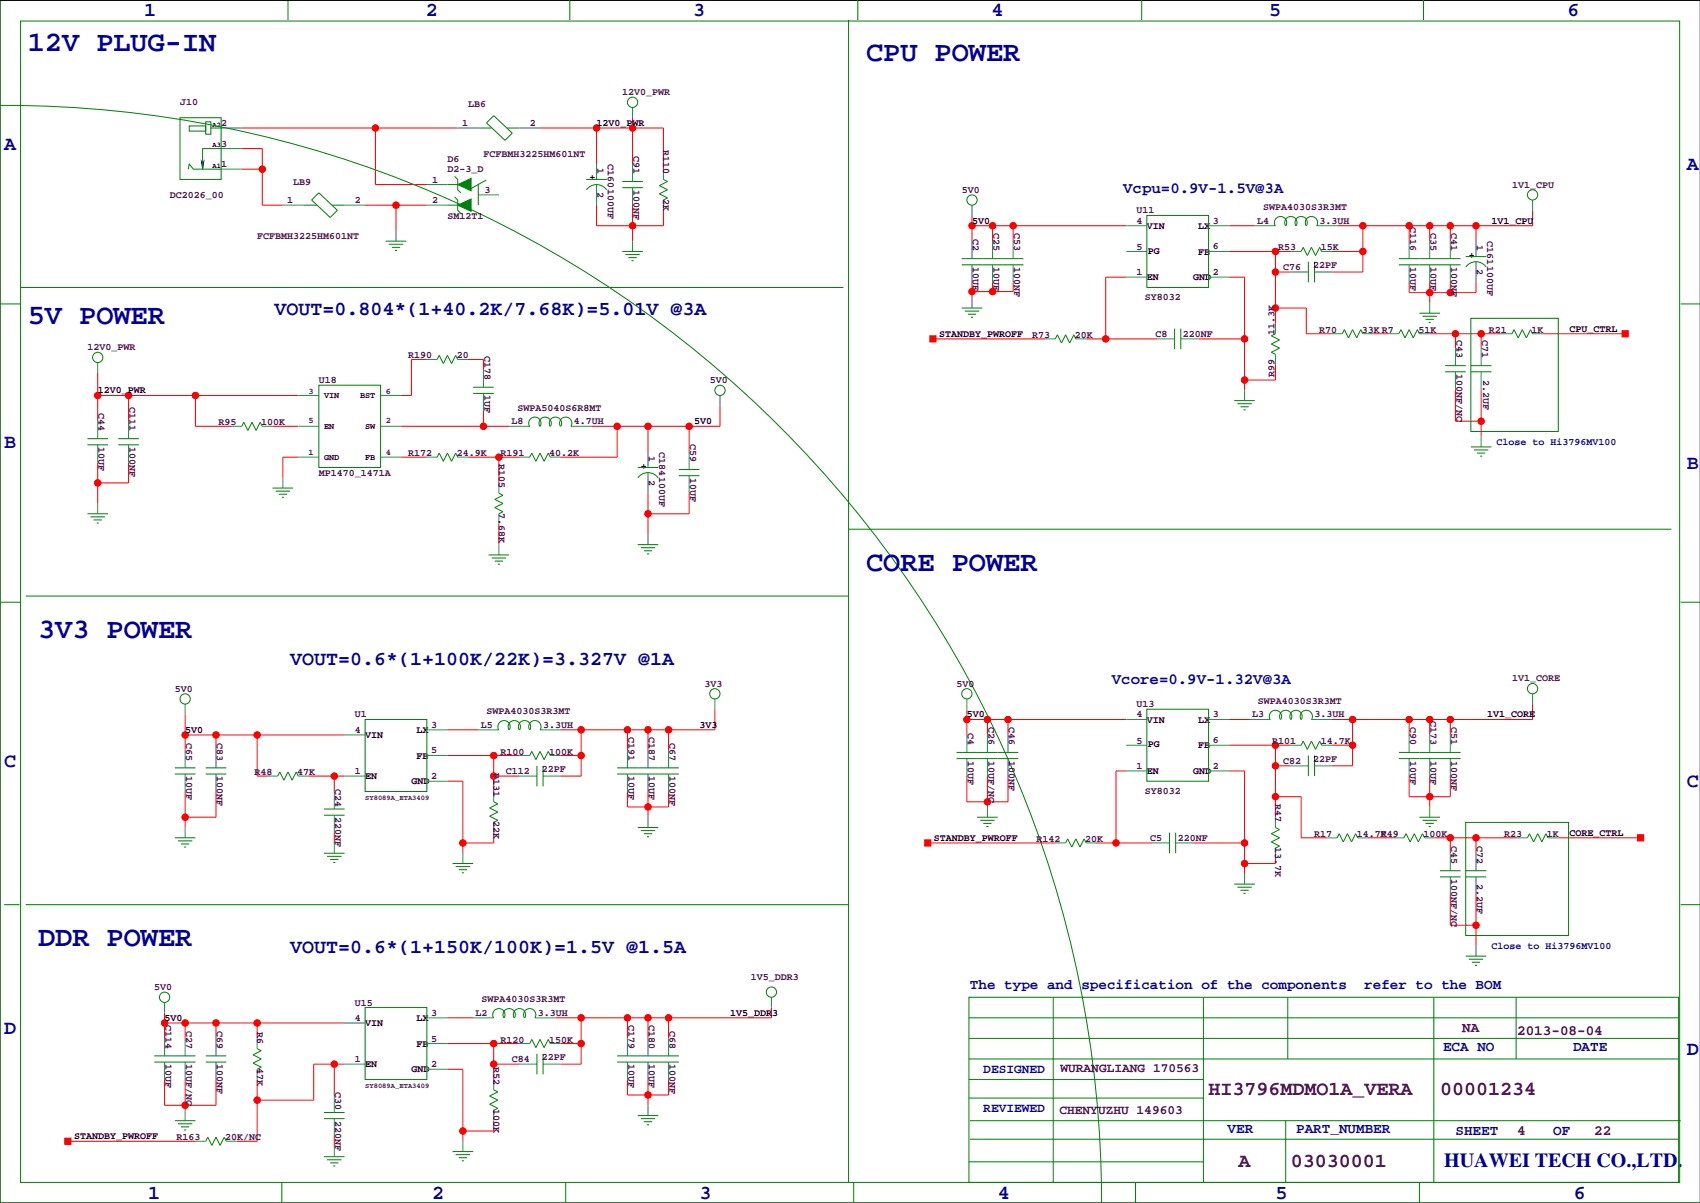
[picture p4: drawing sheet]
<svg xmlns="http://www.w3.org/2000/svg" width="420mm" height="297mm" viewBox="0 0 420 297" stroke-linecap="round" stroke-linejoin="round" font-family="sans-serif">
<path d="M419.9 .1h-419.9v296.9h419.9" fill="none" stroke="#000" stroke-width=".25"/>
<g fill="none" stroke="#f00" stroke-width=".25">
<path d="M59.7 36.7h5.1v14h5M59.7 31.6h53.3M92.7 31.6v14h12.7M133.3 31.6h30.5v10.2M147.3 31.6v8.9M156.2 29.1v11.4M59.7 41.8h5.1M90.2 50.7h15.2M97.8 50.7v6.3M147.3 50.7v5h16.5v-3.8M156.2 50.7v8.8M240 55.7h38.1"/>
<path d="M240 53.2v6.3M245.1 55.7v3.8M250.2 55.7v3.8M303.5 55.7h6.4M336.5 55.7v11.5h-7.6M348 55.7v3.8M353.1 55.7v3.8M358.1 55.7v3.8M364.5 55.7v3.8M378.5 51.9v3.8h-48.3M240 69.7v3.8M245.1 69.7v2.3"/>
<path d="M250.2 69.7v2.3h-10.2M278.1 68.4h-5.1v15.3M303.5 62.1h15.3M303.5 68.4h3.8v28M315 62.1v17.8M315 67.2h3.8M315 76.1h7.6v6.3h6.3M328.9 62.1h7.6M348 69.7v2.5h16.5v-2.5M353.1 69.7v5.1M358.1 69.7v2.5M24.1 92.1v11.9"/>
<path d="M24.1 97.6h49.6M31.7 97.6v6.4M48.3 97.6v7.7h8.8M105.4 88.8h-3.8v8.8h-2.5M115.6 88.8h3.8v2.5M230.4 83.7h27.7M268.2 83.7h17.6M295.9 83.7h11.4M315 90v3.8h-7.7M339.1 82.4h3.8M353.1 82.4h17.7M359.4 82.4v3.6"/>
<path d="M359.4 96.1v7.9h6.4M365.8 82.4v3.6M365.8 96.1v11.7M381 82.4h20.3M24.1 114.2v10.1M31.7 114.2v5h-7.6M67.3 105.3h6.4M73.7 112.9h-3.9v5.1M99.1 112.9h6.3M99.1 105.3h26.6M115.6 112.9h12.7M119.4 101.5v3.8"/>
<path d="M123.2 112.9v6.3M152.4 105.3v7.6h-14M160 105.3v6.3M170.2 105.3v6.3M177.8 100.2v5.1h-31.8M123.2 129.4v5.1M160 121.8v10.1M170.2 121.8v5.1h-10.2M45.7 176.4v8.9M176.5 175.1v5.1h-38.1M238.8 175.1v6.4M238.8 177.7h39.3"/>
<path d="M243.8 177.7v3.8M248.9 177.7v3.8M303.5 177.7h5.1M334 177.7v11.4h-5.1M348 177.7v3.8M353.1 177.7v3.8M358.1 177.7v3.8M378.5 173.8v3.9h-49.6M45.7 195.4v8.9M45.7 181.5h39.4M53.3 181.5v3.8M53.3 195.4v6.4h-7.6"/>
<path d="M63.5 181.5v10.1h2.5M76.2 191.6h8.9M82.5 191.6v3.8M110.5 180.2h7.6M110.5 186.5h17.8M110.5 192.9h3.8v17.8M121.9 191.6h6.4M121.9 186.5v8.9M138.4 186.5h5.1M143.5 180.2v11.4h-5.1M154.9 195.4v3.8h10.2v-3.8M154.9 180.2v5.1"/>
<path d="M160 180.2v5.1M160 195.4v6.4M165.1 180.2v5.1M238.8 191.6v6.4h10.1v-6.4M243.8 191.6v7.6M278.1 190.4h-2.5v17.7M303.5 184h15.3M303.5 190.4h3.8v25.4M315 196.7h6.3v10.2h6.4M315 184v17.8M315 189.1h3.8M328.9 184h5.1"/>
<path d="M348 191.6v5.1h10.1v-5.1M353.1 191.6v7.6M82.5 205.6v2.5M121.9 205.6v2.5h-7.6M229.1 208.1h31.5M270.8 208.1h13.7M294.6 208.1h12.7M315 211.9v1.3h-7.7M337.8 206.9h6.4M354.3 206.9h20.3M358.1 206.9v3.8M364.5 206.9v3.8"/>
<path d="M384.8 206.9h20.3M358.1 220.8v7.7h6.4M364.5 220.8v12.7M40.6 250v6.4M40.6 252.6h44.5M45.7 252.6v3.8M53.3 252.6v3.8M63.5 252.6v3.8M110.5 257.7h17.8M110.5 251.3h6.3M121.9 257.7v8.9M138.4 257.7h5.1"/>
<path d="M143.5 251.3v11.4h-5.1M154.9 251.3v5.1M160 251.3v5.1M165.1 251.3v5.1M190.5 248.8v2.5h-53.3M40.6 266.6v6.3h12.7v-6.3M45.7 266.6v7.6M63.5 266.6v15.2h-5.1M82.5 262.7v7.7M85.1 262.7h-7.6v8.9h-14M110.5 264h3.8v17.8M121.9 262.7h6.4"/>
<path d="M121.9 276.7v2.6h-7.6M154.9 266.6v3.8h10.2v-3.8M160 266.6v6.3M16.8 281.8h31.5M82.5 280.5v2.6"/>
<circle cx="92.7" cy="31.6" r=".76"/>
<circle cx="147.3" cy="31.6" r=".76"/>
<circle cx="156.2" cy="31.6" r=".76"/>
<circle cx="64.8" cy="41.8" r=".76"/>
<circle cx="97.8" cy="50.7" r=".76"/>
<circle cx="156.2" cy="55.7" r=".76"/>
<circle cx="240" cy="55.7" r=".76"/>
<circle cx="245.1" cy="55.7" r=".76"/>
<circle cx="250.2" cy="55.7" r=".76"/>
<circle cx="336.6" cy="55.7" r=".76"/>
<circle cx="348" cy="55.7" r=".76"/>
<circle cx="353.1" cy="55.7" r=".76"/>
<circle cx="358.1" cy="55.7" r=".76"/>
<circle cx="364.5" cy="55.7" r=".76"/>
<circle cx="240" cy="72" r=".76"/>
<circle cx="245.1" cy="72" r=".76"/>
<circle cx="315" cy="67.2" r=".76"/>
<circle cx="315" cy="76.1" r=".76"/>
<circle cx="315" cy="62.1" r=".76"/>
<circle cx="336.6" cy="62.1" r=".76"/>
<circle cx="353.1" cy="72.2" r=".76"/>
<circle cx="358.1" cy="72.2" r=".76"/>
<circle cx="24.1" cy="97.6" r=".76"/>
<circle cx="31.8" cy="97.6" r=".76"/>
<circle cx="48.3" cy="97.6" r=".76"/>
<circle cx="273.1" cy="83.7" r=".76"/>
<circle cx="307.3" cy="83.7" r=".76"/>
<circle cx="307.3" cy="93.8" r=".76"/>
<circle cx="359.4" cy="82.4" r=".76"/>
<circle cx="365.8" cy="82.4" r=".76"/>
<circle cx="24.1" cy="119.2" r=".76"/>
<circle cx="119.4" cy="105.3" r=".76"/>
<circle cx="123.2" cy="112.9" r=".76"/>
<circle cx="152.4" cy="105.3" r=".76"/>
<circle cx="160" cy="105.3" r=".76"/>
<circle cx="170.2" cy="105.3" r=".76"/>
<circle cx="365.8" cy="104" r=".76"/>
<circle cx="160" cy="126.9" r=".76"/>
<circle cx="238.8" cy="177.7" r=".76"/>
<circle cx="243.8" cy="177.7" r=".76"/>
<circle cx="248.9" cy="177.7" r=".76"/>
<circle cx="334" cy="177.7" r=".76"/>
<circle cx="348" cy="177.7" r=".76"/>
<circle cx="353.1" cy="177.7" r=".76"/>
<circle cx="358.1" cy="177.7" r=".76"/>
<circle cx="45.7" cy="181.5" r=".76"/>
<circle cx="53.3" cy="181.5" r=".76"/>
<circle cx="63.5" cy="181.5" r=".76"/>
<circle cx="82.6" cy="191.6" r=".76"/>
<circle cx="121.9" cy="191.6" r=".76"/>
<circle cx="121.9" cy="186.5" r=".76"/>
<circle cx="143.5" cy="180.2" r=".76"/>
<circle cx="143.5" cy="186.5" r=".76"/>
<circle cx="154.9" cy="180.2" r=".76"/>
<circle cx="160" cy="199.2" r=".76"/>
<circle cx="160" cy="180.2" r=".76"/>
<circle cx="165.1" cy="180.2" r=".76"/>
<circle cx="243.8" cy="198" r=".76"/>
<circle cx="315" cy="196.7" r=".76"/>
<circle cx="315" cy="184" r=".76"/>
<circle cx="315" cy="189.1" r=".76"/>
<circle cx="334" cy="184" r=".76"/>
<circle cx="353.1" cy="196.7" r=".76"/>
<circle cx="45.7" cy="201.8" r=".76"/>
<circle cx="114.3" cy="208.1" r=".76"/>
<circle cx="275.6" cy="208.1" r=".76"/>
<circle cx="307.3" cy="208.1" r=".76"/>
<circle cx="307.3" cy="213.2" r=".76"/>
<circle cx="358.1" cy="206.9" r=".76"/>
<circle cx="364.5" cy="206.9" r=".76"/>
<circle cx="364.5" cy="228.5" r=".76"/>
<circle cx="40.6" cy="252.6" r=".76"/>
<circle cx="45.7" cy="252.6" r=".76"/>
<circle cx="53.3" cy="252.6" r=".76"/>
<circle cx="63.5" cy="252.6" r=".76"/>
<circle cx="121.9" cy="257.7" r=".76"/>
<circle cx="143.5" cy="257.7" r=".76"/>
<circle cx="143.5" cy="251.3" r=".76"/>
<circle cx="154.9" cy="251.3" r=".76"/>
<circle cx="160" cy="251.3" r=".76"/>
<circle cx="165.1" cy="251.3" r=".76"/>
<circle cx="45.7" cy="272.9" r=".76"/>
<circle cx="63.5" cy="271.6" r=".76"/>
<circle cx="82.6" cy="262.7" r=".76"/>
<circle cx="114.3" cy="279.3" r=".76"/>
<circle cx="121.9" cy="262.7" r=".76"/>
<circle cx="160" cy="270.4" r=".76"/>
</g>
<g fill="#f00" stroke="#f00" stroke-width=".25">
<path d="M16 281h1.5v1.6h-1.5z" fill-rule="evenodd"/>
<path d="M400.6 81.6h1.5v1.6h-1.5z" fill-rule="evenodd"/>
<path d="M404.4 206.1h1.5v1.5h-1.5z" fill-rule="evenodd"/>
<path d="M229.6 82.9h1.5v1.5h-1.5z" fill-rule="evenodd"/>
<path d="M228.3 207.4h1.6v1.5h-1.6z" fill-rule="evenodd"/>
<circle cx="156.2" cy="55.7" r=".76"/>
<circle cx="315" cy="196.7" r=".76"/>
<circle cx="315" cy="184" r=".76"/>
<circle cx="315" cy="189.1" r=".76"/>
<circle cx="63.5" cy="271.6" r=".76"/>
<circle cx="82.6" cy="262.7" r=".76"/>
<circle cx="82.6" cy="191.6" r=".76"/>
<circle cx="121.9" cy="186.5" r=".76"/>
<circle cx="121.9" cy="191.6" r=".76"/>
<circle cx="114.3" cy="208.1" r=".76"/>
<circle cx="160" cy="199.2" r=".76"/>
<circle cx="160" cy="126.9" r=".76"/>
<circle cx="123.2" cy="112.9" r=".76"/>
<circle cx="97.8" cy="50.7" r=".76"/>
<circle cx="92.7" cy="31.6" r=".76"/>
<circle cx="364.5" cy="55.7" r=".76"/>
<circle cx="358.1" cy="55.7" r=".76"/>
<circle cx="336.6" cy="62.1" r=".76"/>
<circle cx="336.6" cy="55.7" r=".76"/>
<circle cx="348" cy="55.7" r=".76"/>
<circle cx="353.1" cy="55.7" r=".76"/>
<circle cx="273.1" cy="83.7" r=".76"/>
<circle cx="64.8" cy="41.8" r=".76"/>
<circle cx="240" cy="72" r=".76"/>
<circle cx="245.1" cy="72" r=".76"/>
<circle cx="359.4" cy="82.4" r=".76"/>
<circle cx="365.8" cy="82.4" r=".76"/>
<circle cx="315" cy="62.1" r=".76"/>
<circle cx="315" cy="76.1" r=".76"/>
<circle cx="315" cy="67.2" r=".76"/>
<circle cx="365.8" cy="104" r=".76"/>
<circle cx="307.3" cy="93.8" r=".76"/>
<circle cx="307.3" cy="83.7" r=".76"/>
<circle cx="243.8" cy="198" r=".76"/>
<circle cx="364.5" cy="206.9" r=".76"/>
<circle cx="358.1" cy="206.9" r=".76"/>
<circle cx="364.5" cy="228.5" r=".76"/>
<circle cx="307.3" cy="213.2" r=".76"/>
<circle cx="307.3" cy="208.1" r=".76"/>
<circle cx="353.1" cy="196.7" r=".76"/>
<circle cx="160" cy="270.4" r=".76"/>
<circle cx="45.7" cy="272.9" r=".76"/>
<circle cx="114.3" cy="279.3" r=".76"/>
<circle cx="121.9" cy="257.7" r=".76"/>
<circle cx="121.9" cy="262.7" r=".76"/>
<circle cx="40.6" cy="252.6" r=".76"/>
<circle cx="45.7" cy="252.6" r=".76"/>
<circle cx="53.3" cy="252.6" r=".76"/>
<circle cx="63.5" cy="252.6" r=".76"/>
<circle cx="358.1" cy="72.2" r=".76"/>
<circle cx="353.1" cy="72.2" r=".76"/>
<circle cx="24.1" cy="119.2" r=".76"/>
<circle cx="119.4" cy="105.3" r=".76"/>
<circle cx="45.7" cy="201.8" r=".76"/>
<circle cx="63.5" cy="181.5" r=".76"/>
<circle cx="53.3" cy="181.5" r=".76"/>
<circle cx="45.7" cy="181.5" r=".76"/>
<circle cx="143.5" cy="186.5" r=".76"/>
<circle cx="143.5" cy="180.2" r=".76"/>
<circle cx="154.9" cy="180.2" r=".76"/>
<circle cx="160" cy="180.2" r=".76"/>
<circle cx="165.1" cy="180.2" r=".76"/>
<circle cx="240" cy="55.7" r=".76"/>
<circle cx="245.1" cy="55.7" r=".76"/>
<circle cx="250.2" cy="55.7" r=".76"/>
<circle cx="275.6" cy="208.1" r=".76"/>
<circle cx="358.1" cy="177.7" r=".76"/>
<circle cx="353.1" cy="177.7" r=".76"/>
<circle cx="348" cy="177.7" r=".76"/>
<circle cx="334" cy="177.7" r=".76"/>
<circle cx="334" cy="184" r=".76"/>
<circle cx="238.8" cy="177.7" r=".76"/>
<circle cx="248.9" cy="177.7" r=".76"/>
<circle cx="243.8" cy="177.7" r=".76"/>
<circle cx="170.2" cy="105.3" r=".76"/>
<circle cx="160" cy="105.3" r=".76"/>
<circle cx="152.4" cy="105.3" r=".76"/>
<circle cx="147.3" cy="31.6" r=".76"/>
<circle cx="156.2" cy="31.6" r=".76"/>
<circle cx="143.5" cy="257.7" r=".76"/>
<circle cx="143.5" cy="251.3" r=".76"/>
<circle cx="154.9" cy="251.3" r=".76"/>
<circle cx="160" cy="251.3" r=".76"/>
<circle cx="165.1" cy="251.3" r=".76"/>
<circle cx="24.1" cy="97.6" r=".76"/>
<circle cx="48.3" cy="97.6" r=".76"/>
<circle cx="31.8" cy="97.6" r=".76"/>
</g>
<g fill="none" stroke="#008080" stroke-width=".25">
<path d="M54.6 31.6h5.1M54.6 36.7h5.1M113 31.6h5.1M128.3 31.6h5M156.2 26.5v2.6M54.6 41.8h5.1M69.8 50.7h5.1M85.1 50.7h5.1M97.8 57v2.5M105.4 45.6h5.1M105.4 50.7h5.1M118.1 48.1h5.1"/>
<path d="M147.3 40.5v3.8M147.3 45.6v5.1M156.2 40.5v4.3M156.2 46.3v4.4M156.2 59.5v2.6M163.8 41.8v2.5M163.8 49.4v2.5M240 50.7v2.5M240 59.5v4.4M245.1 59.5v4.4M250.2 59.5v4.4M278.1 55.7h5.1"/>
<path d="M298.4 55.7h5.1M309.9 55.7h5.1M325.1 55.7h5.1M348 59.5v4.4M353.1 59.5v4.4M358.1 59.5v4.4M364.5 59.5v3.9M378.5 49.4v2.5M240 65.4v4.3M240 73.5v2.6M245.1 65.4v4.3M250.2 65.4v4.3"/>
<path d="M278.1 62.1h5.1M278.1 68.4h5.1M298.4 62.1h5.1M298.4 68.4h5.1M315 79.9v2.5M318.8 67.2h4.3M318.8 62.1h2.5M324.6 67.2h4.3M326.4 62.1h2.5M348 65.4v4.3M353.1 65.4v4.3M353.1 74.8v2.5"/>
<path d="M358.1 65.4v4.3M364.5 64.6v5.1M24.1 89.5v2.6M73.7 97.6h5M94 97.6h5.1M105.4 88.8h2.5M113 88.8h2.6M119.4 91.3v4.3M119.4 97.1v4.4M177.8 97.6v2.6M258.1 83.7h2.5M265.7 83.7h2.5"/>
<path d="M285.8 83.7h4.3M291.6 83.7h4.3M307.3 96.4v2.5M315 87.5v2.5M328.9 82.4h2.6M336.5 82.4h2.6M342.9 82.4h2.5M350.5 82.4h2.6M359.4 86v4.3M359.4 91.8v4.3M365.8 86v4.3M365.8 91.8v4.3"/>
<path d="M370.8 82.4h2.6M378.5 82.4h2.5M24.1 104v4.3M24.1 109.8v4.4M31.7 104v4.3M31.7 109.8v4.4M57.1 105.3h2.6M64.8 105.3h2.5M69.8 118v2.5M73.7 105.3h5M73.7 112.9h5M94 105.3h5.1"/>
<path d="M94 112.9h5.1M105.4 112.9h2.5M113 112.9h2.6M123.2 119.2v2.6M125.7 105.3h5.1M128.3 112.9h2.5M135.9 112.9h2.5M141 105.3h5M160 111.6v3.8M160 116.7v5.1M170.2 111.6v4.3M170.2 117.5v4.3"/>
<path d="M365.8 107.8v2.5M24.1 124.3v2.6M123.2 126.9v2.5M123.2 134.5v2.5M160 131.9v2.6M45.7 173.8v2.6M176.5 172.6v2.5M238.8 172.6v2.5M278.1 177.7h5.1M298.4 177.7h5.1M308.6 177.7h5.1M323.8 177.7h5.1"/>
<path d="M378.5 171.3v2.5M45.7 185.3v4.3M45.7 191.1v4.3M53.3 185.3v4.3M53.3 191.1v4.3M66 191.6h2.6M73.7 191.6h2.5M82.5 195.4v4.4M85.1 191.6h5.1M85.1 181.5h5.1M105.4 186.5h5.1M105.4 180.2h5.1"/>
<path d="M105.4 192.9h5.1M118.1 180.2h5.1M121.9 195.4v2.6M128.3 191.6h4.3M128.3 186.5h2.5M133.3 180.2h5.1M134.1 191.6h4.3M135.9 186.5h2.5M154.9 185.3v4.3M154.9 191.1v4.3M160 185.3v4.3M160 191.1v4.3"/>
<path d="M165.1 185.3v4.3M165.1 191.1v4.3M238.8 181.5v4.3M238.8 187.3v4.3M243.8 181.5v4.3M243.8 187.3v4.3M243.8 199.2v2.6M248.9 181.5v4.3M248.9 187.3v4.3M278.1 184h5.1M278.1 190.4h5.1M298.4 184h5.1"/>
<path d="M298.4 190.4h5.1M318.8 189.1h4.3M318.8 184h2.5M324.6 189.1h4.3M326.4 184h2.5M348 181.5v4.3M348 187.3v4.3M353.1 181.5v4.3M353.1 187.3v4.3M353.1 199.2v2.6M358.1 181.5v4.3M358.1 187.3v4.3"/>
<path d="M45.7 204.3v2.6M82.5 201.3v4.3M82.5 208.1v2.6M114.3 210.7v2.5M121.9 203.1v2.5M160 201.8v2.5M260.6 208.1h2.5M268.2 208.1h2.6M284.5 208.1h4.3M290.3 208.1h4.3M307.3 215.8v2.5M315 201.8v2.5"/>
<path d="M315 209.4v2.5M327.7 206.9h2.5M335.3 206.9h2.5M344.2 206.9h2.5M351.8 206.9h2.5M358.1 210.7v4.3M358.1 216.5v4.3M364.5 210.7v4.3M364.5 216.5v4.3M374.6 206.9h2.6M382.3 206.9h2.5M364.5 233.5v2.6"/>
<path d="M40.6 247.5v2.5M40.6 256.4v4.3M45.7 256.4v4.3M53.3 256.4v4.3M63.5 256.4v2.5M85.1 252.6h5.1M105.4 257.7h5.1M105.4 251.3h5.1M116.8 251.3h5.1M128.3 257.7h2.5M132.1 251.3h5.1M135.9 257.7h2.5"/>
<path d="M154.9 256.4v4.3M160 256.4v4.3M165.1 256.4v4.3M190.5 246.2v2.6M40.6 262.2v4.4M45.7 262.2v4.4M45.7 274.2v2.5M53.3 262.2v4.4M63.5 264v2.6M82.5 270.4v4.3M82.5 276.2v4.3M85.1 262.7h5.1"/>
<path d="M105.4 264h5.1M121.9 266.6v2.5M121.9 274.2v2.5M128.3 262.7h4.3M134.1 262.7h4.3M154.9 262.2v4.4M160 262.2v4.4M160 272.9v2.5M165.1 262.2v4.4M48.3 281.8h2.5M55.9 281.8h2.5M82.5 283.1v2.5"/>
<path d="M114.3 281.8v2.5"/>
</g>
<g fill="none" stroke="#008000" stroke-width=".25">
<path d="M0 -.1v297.1h419.9M71.1 0v4.9M140.7 0v4.9M211.8 0v4.9M281.9 0v4.9M351.5 0v4.9M5.1 5.2h409.7v286.8h-409.7zM209.5 4.9v287.1M-.1 26.1a271.1 271.1 0 0 1 272.1 271M44.4 29.1h10.2v15.2h-10.2zM46.7 31.1h4.1v1.3h-4.1zM50.8 30.1h1.3v3h-1.3z"/>
<path d="M52.1 31.6h2.5M54.6 36.7h-4.6v5.1M118.1 31.6h3.3M120.1 30.3l1.8-1.7 4.6 4.3-1.8 1.8zM125.2 31.6h3.1M46.5 41.8l.2-1.3 1.1 1.3h6.8M74.9 50.7h3.3M77 49.4l1.7-1.8 4.6 4.3-1.8 1.8zM82 50.7h3.1M95.2 59.5h5.1M110.5 50.7h2.5M110.5 45.6h2.5"/>
<path d="M112.3 48.6l.7 .8v2.5l.8 .8M112.3 43.5l.7 .8v2.5l.8 .8M118.1 45.6v5.1M120.1 44.5l-4.4 2.4M144.8 44.3h5.1M144.8 46.9a3 3 0 0 1 5 0M153.7 44.8h5M153.7 46.3h5M163.8 44.3l1 .5-2 1 2 1-2 1.1 2 1-1 .5M283.2 53.2h15.2v17.8h-15.2zM314.9 55.8a1.52 1.52 0 0 1 1.3-2.3 1.52 1.52 0 0 1 1.3 2.3M317.5 55.8a1.52 1.52 0 0 1 1.3-2.3 1.52 1.52 0 0 1 1.3 2.3"/>
<path d="M320 55.8a1.52 1.52 0 0 1 1.3-2.3 1.52 1.52 0 0 1 1.3 2.3M322.5 55.8a1.52 1.52 0 0 1 1.3-2.3 1.52 1.52 0 0 1 1.4 2.3M0 75h5.1M5.1 71h203.2M96 60.3h3.6M96.8 61.1h2M97.5 61.8h.5M153.7 62.1h5M154.4 62.9h3.6M155.2 63.6h2M156 64.4h.5M237.5 76.1h5.1"/>
<path d="M237.5 63.9h15.2M237.5 65.4h15.2M238.3 76.8h3.5M239 77.6h2M239.8 78.3h.5M321.3 62.1l.5-1 1 2 1-2 1.1 2 1-2 .5 1M323.1 64.6v5.1M324.6 64.6v5.1M345.4 63.9h15.3M345.4 65.4h15.3M350.5 77.3h5.1M351.3 78.1h3.5"/>
<path d="M352 78.9h2.1M352.8 79.6h.5M361.9 63.4h5.1M362 65.9a3 3 0 0 1 5 0M363.2 78.6h21.6v27.9h-21.6zM415 75h4.9M78.7 95.1h15.3v20.3h-15.3zM107.9 88.8l.6-1.1 1 2.1 1-2.1 1 2.1 1-2.1 .5 1.1M116.8 95.6h5.1M116.8 97.1h5.1M260.6 83.7l.5-1 1 2 1-2 1.1 2 1-2 .5 1M290.1 81.1v5.1"/>
<path d="M291.6 81.1v5.1M304.8 98.9h5.1M305.6 99.7h3.5M315 82.4l-1.1 .5 2.1 1-2.1 1 2.1 1.1-2.1 1 1.1 .5M331.5 82.4l.5-1 1 2 1-2 1 2 1-2 .5 1M345.4 82.4l.5-1 1.1 2 1-2 1 2 1-2 .5 1M356.9 90.3h5M356.9 91.8h5M363.2 90.3h5.1M363.2 91.8h5.1M373.4 82.4l.5-1 1 2 1-2 1 2 1.1-2 .5 1M21.6 108.3h5.1"/>
<path d="M21.6 109.8h5.1M29.2 108.3h5.1M29.2 109.8h5.1M59.7 105.3l.5-1 1 2 1-2 1 2 1.1-2 .5 1M107.9 112.9l.6-1 1 2 1-2 1 2 1-2 .5 1M130.8 105.3a1.52 1.52 0 0 1 1.3-2.3 1.52 1.52 0 0 1 1.3 2.3M130.8 112.9l.5-1 1 2 1-2 1.1 2 1-2 .5 1M133.3 105.3a1.52 1.52 0 0 1 1.3-2.3 1.52 1.52 0 0 1 1.3 2.3M135.9 105.3a1.52 1.52 0 0 1 1.3-2.3 1.52 1.52 0 0 1 1.3 2.3M138.4 105.3a1.52 1.52 0 0 1 1.3-2.3 1.52 1.52 0 0 1 1.3 2.3M157.5 115.4h5.1M157.5 118a3 3 0 0 1 5 0"/>
<path d="M167.6 115.9h5.1M167.6 117.5h5.1M306.3 100.4h2.1M307.1 101.2h.5M363.2 110.3h5.1M364 111.1h3.5M364.7 111.9h2.1M365.5 112.6h.5M21.6 126.9h5.1M22.4 127.6h3.5M23.1 128.4h2M23.9 129.1h.5"/>
<path d="M67.3 120.5h5.1M68.1 121.3h3.5M68.8 122h2.1M69.6 122.8h.5M120.6 137h5.1M121.4 137.8h3.6M122.2 138.5h2M122.9 139.3h.5M123.2 121.8l1 .5-2 1 2 1-2 1 2 1.1-1 .5M157.5 134.5h5.1M158.2 135.2h3.6M159 136h2"/>
<path d="M159.8 136.8h.5M209.5 130.7h203.2M0 148.7h5.1M6.3 147.2h203.2M415 148.7h4.9M90.2 177.7h15.2v17.7h-15.2zM283.2 175.1h15.2v17.8h-15.2zM313.7 177.7a1.52 1.52 0 0 1 1.3-2.3 1.52 1.52 0 0 1 1.3 2.3M316.2 177.7a1.52 1.52 0 0 1 1.3-2.3 1.52 1.52 0 0 1 1.3 2.3M318.7 177.7a1.52 1.52 0 0 1 1.3-2.3 1.52 1.52 0 0 1 1.3 2.3M321.3 177.7a1.52 1.52 0 0 1 1.3-2.3 1.52 1.52 0 0 1 1.3 2.3M43.2 189.6h5.1"/>
<path d="M43.2 191.1h5.1M50.8 189.6h5.1M50.8 191.1h5.1M68.6 191.6l.5-1 1 2 1-2 1 2 1.1-2 .5 1M80 199.8h5.1M121.9 198l1 .5-2 1 2 1-2 1 2 1.1-1 .5M123.2 180.2a1.52 1.52 0 0 1 1.3-2.3 1.52 1.52 0 0 1 1.3 2.3M125.7 180.2a1.52 1.52 0 0 1 1.3-2.3 1.52 1.52 0 0 1 1.3 2.3M128.2 180.2a1.52 1.52 0 0 1 1.3-2.3 1.52 1.52 0 0 1 1.3 2.3M130.8 180.2a1.52 1.52 0 0 1 1.3-2.3 1.52 1.52 0 0 1 1.3 2.3M130.8 186.5l.5-1 1 2.1 1-2.1 1.1 2.1 1-2.1 .5 1M132.6 189.1v5.1"/>
<path d="M134.1 189.1v5.1M152.4 189.6h15.2M152.4 191.1h15.2M236.2 185.8h15.3M236.2 187.3h15.3M321.3 184l.5-1 1 2 1-2 1.1 2 1-2 .5 1M323.1 186.5v5.1M324.6 186.5v5.1M345.4 185.8h15.3M345.4 187.3h15.3M43.2 206.9h5.1M43.9 207.6h3.6"/>
<path d="M44.7 208.4h2M45.5 209.2h.5M80 201.3h5.1M80 210.7h5.1M80.8 211.4h3.5M81.5 212.2h2.1M82.3 213h.5M111.8 213.2h5M112.5 214h3.6M113.3 214.7h2M114 215.5h.6M157.5 204.3h5.1"/>
<path d="M158.2 205.1h3.6M159 205.9h2M159.8 206.6h.5M241.3 201.8h5.1M242.1 202.6h3.5M242.8 203.3h2.1M243.6 204.1h.5M263.1 208.1l.6-1 1 2.1 1-2.1 1 2.1 1-2.1 .5 1M288.8 205.6v5.1M290.3 205.6v5.1M304.8 218.3h5.1M305.6 219.1h3.5"/>
<path d="M306.3 219.8h2.1M315 204.3l1 .5-2.1 1.1 2.1 1-2.1 1 2.1 1-1 .5M330.2 206.9l.5-1 1 2 1-2 1.1 2 1-2 .5 1M346.7 206.9l.5-1 1 2 1-2 1.1 2 1-2 .5 1M350.5 201.8h5.1M351.3 202.6h3.5M352 203.3h2.1M352.8 204.1h.5M355.6 215h5.1M355.6 216.5h5.1M361.9 203.1h25.4v27.9h-25.4zM361.9 215h5.1"/>
<path d="M361.9 216.5h5.1M377.2 206.9l.5-1 1 2 1-2 1 2 1.1-2 .5 1M1 223.4h3.8M6.3 223.4h203.2M307.1 220.6h.5M361.9 236.1h5.1M362.7 236.8h3.6M363.5 237.6h2M364.2 238.4h.5M415 223.4h4.9M63.5 258.9l1 .5-2 1.1 2 1-2 1 2 1-1 .5M90.2 248.8h15.2v17.8h-15.2z"/>
<path d="M121.9 251.3a1.52 1.52 0 0 1 1.3-2.3 1.52 1.52 0 0 1 1.3 2.3M124.4 251.3a1.52 1.52 0 0 1 1.3-2.3 1.52 1.52 0 0 1 1.3 2.3M127 251.3a1.52 1.52 0 0 1 1.3-2.3 1.52 1.52 0 0 1 1.3 2.3M129.5 251.3a1.52 1.52 0 0 1 1.3-2.3 1.52 1.52 0 0 1 1.3 2.3M130.8 257.7l.5-1 1 2 1-2 1.1 2 1-2 .5 1M239.3 246.2h175.2v45.8h-175.2zM239.3 251.3h175.2M239.3 256.4h175.2M260.1 246.2v45.8M297.2 246.2v45.8M318 246.2v15.3M354.1 246.2v45.8"/>
<path d="M374.4 246.2v15.3M38.1 260.7h10.2M38.1 262.2h10.2M43.2 276.7h5.1M43.9 277.5h3.6M44.7 278.2h2M45.5 279h.5M50.8 260.7h5.1M50.8 262.2h5.1M80 274.7h5.1M80 276.2h5.1M121.9 269.1l1 .5-2 1 2 1-2 1.1 2 1-1 .5"/>
<path d="M132.6 260.2v5.1M134.1 260.2v5.1M152.4 260.7h15.2M152.4 262.2h15.2M157.5 275.4h5.1M158.2 276.2h3.6M159 277h2M159.8 277.7h.5M239.3 266.6h57.9M239.3 261.5h175.2M239.3 271.1h57.9M239.5 276.7h175.5"/>
<path d="M317.5 276.7v15.3M50.8 281.8l.5-1 1 2 1-2 1.1 2 1-2 .5 1M69.6 292v5M80 285.6h5.1M80.8 286.4h3.5M81.5 287.1h2.1M82.3 287.9h.5M111.8 284.3h5M112.5 285.1h3.6M113.3 285.9h2M114 286.6h.6M139.7 292v5"/>
<path d="M210.8 292v5M239.3 286.9h57.9M239.5 281.3h175M280.4 292v5M350.5 292v5M383.5 287.4h.1"/>
<circle cx="156.2" cy="25.3" r="1.27"/>
<circle cx="240" cy="49.4" r="1.27"/>
<circle cx="378.5" cy="48.1" r="1.27"/>
<circle cx="24.1" cy="88.3" r="1.27"/>
<circle cx="177.8" cy="96.4" r="1.27"/>
<circle cx="45.7" cy="172.6" r="1.27"/>
<circle cx="176.5" cy="171.3" r="1.27"/>
<circle cx="238.8" cy="171.3" r="1.27"/>
<circle cx="378.5" cy="170" r="1.27"/>
<circle cx="40.6" cy="246.2" r="1.27"/>
<circle cx="190.5" cy="245" r="1.27"/>
</g>
<path d="M49.8 40l.2 .5 .3-.5-.3 1.8z" fill-rule="evenodd" fill="#0000a0" stroke="#0000a0" stroke-width=".25"/>
<g fill="#008000" stroke="#008000" stroke-width=".25">
<path d="M113 50.7l3.3-1.6v3.1z" fill-rule="evenodd"/>
<path d="M113 45.6l3.3-1.5v3z" fill-rule="evenodd"/>
</g>
<g font-size="7.1" fill="#0000a0">
<text x="6.9" y="12.6">12V PLUG-IN</text>
<text x="213.9" y="15.2">CPU POWER</text>
<text x="6.9" y="80">5V POWER</text>
<text x="213.9" y="140.9">CORE POWER</text>
<text x="9.4" y="157.4">3V3 POWER</text>
<text x="9.4" y="233.6">DDR POWER</text>
</g>
<g font-size="4.9" fill="#0000a0">
<text x="35.6" y="3.9">1</text>
<text x="105.2" y="3.9">2</text>
<text x="171.2" y="3.9">3</text>
<text x="244.9" y="3.9">4</text>
<text x="313.4" y="3.9">5</text>
<text x="387.1" y="3.9">6</text>
<text x="1" y="36.9">A</text>
<text x="416.6" y="42">A</text>
<text x="67.8" y="77.8">VOUT=0.804*(1+40.2K/7.68K)=5.01V @3A</text>
<text x="1" y="110.6">B</text>
<text x="416.6" y="115.7">B</text>
<text x="71.6" y="164.2">VOUT=0.6*(1+100K/22K)=3.327V @1A</text>
<text x="1" y="189.3">C</text>
<text x="416.6" y="194.4">C</text>
<text x="71.6" y="235.3">VOUT=0.6*(1+150K/100K)=1.5V @1.5A</text>
<text x="1" y="255.4">D</text>
<text x="416.6" y="260.5">D</text>
<text x="356.6" y="288">HUAWEI TECH CO.,LTD.</text>
<text x="36.6" y="296">1</text>
<text x="106.7" y="296">2</text>
<text x="172.7" y="296">3</text>
<text x="246.4" y="296">4</text>
<text x="315" y="296">5</text>
<text x="388.6" y="296">6</text>
</g>
<g font-size="4.9" fill="#400040">
<text x="298.5" y="270.5">HI3796MDMO1A_VERA</text>
<text x="355.6" y="270.5">00001234</text>
<text x="305.9" y="288.3">A</text>
<text x="318.8" y="288.3">03030001</text>
</g>
<g font-size="3.9" fill="#0000a0">
<text x="277.4" y="47.6">Vcpu=0.9V-1.5V@3A</text>
<text x="274.6" y="169">Vcore=0.9V-1.32V@3A</text>
</g>
<g font-size="3.5" fill="#0000a0">
<text x="239.5" y="244.2">The type and specification of the components</text>
<text x="336.9" y="244.2">refer to the BOM</text>
<text x="356.4" y="259.4">ECA NO</text>
<text x="388.5" y="259.4">DATE</text>
<text x="303.1" y="279.7">VER</text>
<text x="320.1" y="279.7">PART_NUMBER</text>
<text x="359.4" y="280.3">SHEET</text>
<text x="383.5" y="280.3">OF</text>
</g>
<g font-size="3.5" fill="#400040">
<text x="361.1" y="254.9">NA</text>
<text x="374.6" y="255.7">2013-08-04</text>
<text x="374.6" y="280.3">4</text>
<text x="393.7" y="280.3">22</text>
</g>
<g font-size="3.2" fill="#0000a0">
<text x="242.8" y="264.9">DESIGNED</text>
<text x="242.8" y="274.5">REVIEWED</text>
</g>
<g font-size="3.2" fill="#400040">
<text x="261.9" y="264.7">WURANGLIANG 170563</text>
<text x="261.6" y="275.1">CHENYUZHU 149603</text>
</g>
<g font-size="2.5" fill="#400040">
<text x="153.7" y="23.5">12V0_PWR</text>
<text x="44.4" y="26">J10</text>
<text x="115.6" y="26.5">LB6</text>
<text x="54.6" y="31.1">2</text>
<text x="114.1" y="31.1">1</text>
<text x="130.8" y="31.1">2</text>
<text x="54.6" y="36.2">3</text>
<text x="54.6" y="41.3">1</text>
<text x="110.5" y="40">D6</text>
<text x="119.4" y="38.7">FCFBMH3225HM601NT</text>
<text x="147.5" y="41.6" transform="rotate(90 147.5 41.6)">1</text>
<text x="150.1" y="40.5" transform="rotate(90 150.1 40.5)">C160100UF</text>
<text x="156.4" y="38.6" transform="rotate(90 156.4 38.6)">C91</text>
<text x="163.8" y="37.1" transform="rotate(90 163.8 37.1)">R110</text>
<text x="72.4" y="45.6">LB9</text>
<text x="106.7" y="45.1">1</text>
<text x="110.5" y="42.5">D2-3_D</text>
<text x="119.6" y="47.6">3</text>
<text x="147.5" y="47.4" transform="rotate(90 147.5 47.4)">2</text>
<text x="156.4" y="46.8" transform="rotate(90 156.4 46.8)">100NF</text>
<text x="237.5" y="47.6">5V0</text>
<text x="373.4" y="46.3">1V1_CPU</text>
<text x="41.9" y="48.9">DC2026_00</text>
<text x="70.9" y="50.2">1</text>
<text x="87.6" y="50.2">2</text>
<text x="106.7" y="50.2">2</text>
<text x="110.5" y="54">SM12T1</text>
<text x="163.8" y="49.1" transform="rotate(90 163.8 49.1)">2K</text>
<text x="280.7" y="52.7">U11</text>
<text x="311.9" y="51.9">SWPA4030S3R3MT</text>
<text x="63.5" y="59">FCFBMH3225HM601NT</text>
<text x="240.3" y="59.1" transform="rotate(90 240.3 59.1)">C2</text>
<text x="245.3" y="57.6" transform="rotate(90 245.3 57.6)">C25</text>
<text x="250.4" y="57.6" transform="rotate(90 250.4 57.6)">C53</text>
<text x="280.7" y="55.2">4</text>
<text x="299.5" y="55.2">3</text>
<text x="310.5" y="55.2">L4</text>
<text x="325.9" y="55.2">3.3UH</text>
<text x="348.2" y="56.2" transform="rotate(90 348.2 56.2)">C116</text>
<text x="353.3" y="57.6" transform="rotate(90 353.3 57.6)">C35</text>
<text x="358.4" y="57.6" transform="rotate(90 358.4 57.6)">C41</text>
<text x="367.3" y="59.5" transform="rotate(90 367.3 59.5)">C161100UF</text>
<text x="240.3" y="65.9" transform="rotate(90 240.3 65.9)">10UF</text>
<text x="245.3" y="65.9" transform="rotate(90 245.3 65.9)">10UF</text>
<text x="250.4" y="65.9" transform="rotate(90 250.4 65.9)">100NF</text>
<text x="280.7" y="61.8">5</text>
<text x="299.5" y="61.6">6</text>
<text x="315.6" y="61.8">R53</text>
<text x="326.1" y="61.8">15K</text>
<text x="348.2" y="65.9" transform="rotate(90 348.2 65.9)">10UF</text>
<text x="353.3" y="65.9" transform="rotate(90 353.3 65.9)">10UF</text>
<text x="358.4" y="65.9" transform="rotate(90 358.4 65.9)">100NF</text>
<text x="364.7" y="60.6" transform="rotate(90 364.7 60.6)">1</text>
<text x="280.7" y="67.9">1</text>
<text x="299.5" y="67.9">2</text>
<text x="316.9" y="66.7">C76</text>
<text x="324.3" y="66.2">22PF</text>
<text x="364.7" y="66.4" transform="rotate(90 364.7 66.4)">2</text>
<text x="282.7" y="74">SY8032</text>
<text x="254.9" y="83.4">R73</text>
<text x="265.4" y="83.4">20K</text>
<text x="285.3" y="83.2">C8</text>
<text x="292.1" y="83.2">220NF</text>
<text x="314.7" y="82.7" transform="rotate(-90 314.7 82.7)">11.3K</text>
<text x="325.8" y="82.2">R70</text>
<text x="336.3" y="82.2">33K R7</text>
<text x="350.3" y="82.2">51K</text>
<text x="367.7" y="82.2">R21</text>
<text x="378.2" y="82.2">1K</text>
<text x="21.6" y="86.5">12V0_PWR</text>
<text x="100.8" y="88.5">R190</text>
<text x="112.8" y="88.5">20</text>
<text x="119.6" y="87.9" transform="rotate(90 119.6 87.9)">C178</text>
<text x="359.6" y="84.1" transform="rotate(90 359.6 84.1)">C43</text>
<text x="366" y="84.1" transform="rotate(90 366 84.1)">C71</text>
<text x="78.7" y="94.6">U18</text>
<text x="175.3" y="94.6">5V0</text>
<text x="314.7" y="93.2" transform="rotate(-90 314.7 93.2)">R99</text>
<text x="359.6" y="92.3" transform="rotate(90 359.6 92.3)">100NF/NC</text>
<text x="366.2" y="93.8" transform="rotate(90 366.2 93.8)">2.2UF</text>
<text x="32" y="100.6" transform="rotate(90 32 100.6)">C111</text>
<text x="119.6" y="97.6" transform="rotate(90 119.6 97.6)">1UF</text>
<text x="127.8" y="101.5">SWPA5040S6R8MT</text>
<text x="24.4" y="102.1" transform="rotate(90 24.4 102.1)">C44</text>
<text x="54" y="105">R95</text>
<text x="64.5" y="105">100K</text>
<text x="126.3" y="104.8">L8</text>
<text x="141.7" y="104.8">4.7UH</text>
<text x="24.4" y="110.3" transform="rotate(90 24.4 110.3)">10UF</text>
<text x="32" y="110.3" transform="rotate(90 32 110.3)">100NF</text>
<text x="100.8" y="112.6">R172</text>
<text x="112.8" y="112.6">24.9K</text>
<text x="123.6" y="112.6">R191</text>
<text x="135.6" y="112.6">40.2K</text>
<text x="160.2" y="112.7" transform="rotate(90 160.2 112.7)">1</text>
<text x="162.8" y="111.6" transform="rotate(90 162.8 111.6)">C184100UF</text>
<text x="170.4" y="109.7" transform="rotate(90 170.4 109.7)">C59</text>
<text x="78.7" y="117.5">MP1470_1471A</text>
<text x="123.2" y="114.6" transform="rotate(90 123.2 114.6)">R105</text>
<text x="160.2" y="118.5" transform="rotate(90 160.2 118.5)">2</text>
<text x="170.4" y="118" transform="rotate(90 170.4 118)">10UF</text>
<text x="123.2" y="126.6" transform="rotate(90 123.2 126.6)">7.68K</text>
<text x="43.2" y="170.8">5V0</text>
<text x="174" y="169.5">3V3</text>
<text x="236.2" y="169.5">5V0</text>
<text x="310.6" y="173.9">SWPA4030S3R3MT</text>
<text x="373.4" y="168.3">1V1_CORE</text>
<text x="87.6" y="177.2">U1</text>
<text x="106.5" y="179.7">3</text>
<text x="118.7" y="179.7">L5</text>
<text x="120.1" y="176.4">SWPA4030S3R3MT</text>
<text x="134.1" y="179.7">3.3UH</text>
<text x="244.1" y="179.6" transform="rotate(90 244.1 179.6)">C26</text>
<text x="249.1" y="179.6" transform="rotate(90 249.1 179.6)">C46</text>
<text x="280.7" y="177.2">4</text>
<text x="280.7" y="174.6">U13</text>
<text x="299.5" y="177.2">3</text>
<text x="309.2" y="177.2">L3</text>
<text x="324.6" y="177.2">3.3UH</text>
<text x="348.2" y="179.6" transform="rotate(90 348.2 179.6)">C90</text>
<text x="353.3" y="178.1" transform="rotate(90 353.3 178.1)">C173</text>
<text x="358.4" y="179.6" transform="rotate(90 358.4 179.6)">C51</text>
<text x="45.9" y="183.4" transform="rotate(90 45.9 183.4)">C65</text>
<text x="53.6" y="183.4" transform="rotate(90 53.6 183.4)">C83</text>
<text x="87.6" y="181">4</text>
<text x="155.2" y="181.9" transform="rotate(90 155.2 181.9)">C191</text>
<text x="160.2" y="181.9" transform="rotate(90 160.2 181.9)">C187</text>
<text x="165.3" y="183.4" transform="rotate(90 165.3 183.4)">C67</text>
<text x="239" y="181" transform="rotate(90 239 181)">C4</text>
<text x="280.7" y="183.8">5</text>
<text x="299.5" y="183.5">6</text>
<text x="314.1" y="183.8">R101</text>
<text x="326.1" y="183.8">14.7K</text>
<text x="45.9" y="191.6" transform="rotate(90 45.9 191.6)">10UF</text>
<text x="53.6" y="191.6" transform="rotate(90 53.6 191.6)">100NF</text>
<text x="62.9" y="191.4">R48</text>
<text x="73.4" y="191.4">47K</text>
<text x="87.6" y="191.1">1</text>
<text x="106.5" y="186">5</text>
<text x="121.9" y="190.8" transform="rotate(90 121.9 190.8)">R131</text>
<text x="123.6" y="186.3">R100</text>
<text x="124.9" y="191.1">C112</text>
<text x="133.8" y="190.7">22PF</text>
<text x="135.6" y="186.3">100K</text>
<text x="155.2" y="191.6" transform="rotate(90 155.2 191.6)">10UF</text>
<text x="160.2" y="191.6" transform="rotate(90 160.2 191.6)">10UF</text>
<text x="165.3" y="191.6" transform="rotate(90 165.3 191.6)">100NF</text>
<text x="239" y="187.8" transform="rotate(90 239 187.8)">10UF</text>
<text x="244.1" y="187.8" transform="rotate(90 244.1 187.8)">10UF/NC</text>
<text x="249.1" y="187.8" transform="rotate(90 249.1 187.8)">100NF</text>
<text x="280.7" y="189.9">1</text>
<text x="299.5" y="189.9">2</text>
<text x="316.9" y="188.6">C82</text>
<text x="324.3" y="188.2">22PF</text>
<text x="348.2" y="187.8" transform="rotate(90 348.2 187.8)">10UF</text>
<text x="353.3" y="187.8" transform="rotate(90 353.3 187.8)">10UF</text>
<text x="358.4" y="187.8" transform="rotate(90 358.4 187.8)">100NF</text>
<text x="82.8" y="194.8" transform="rotate(90 82.8 194.8)">C24</text>
<text x="106.5" y="192.4">2</text>
<text x="282.7" y="195.9">SY8032</text>
<text x="82.8" y="201.8" transform="rotate(90 82.8 201.8)">220NF</text>
<text x="121.9" y="202.8" transform="rotate(90 121.9 202.8)">22K</text>
<text x="314.9" y="198.6" transform="rotate(90 314.9 198.6)">R47</text>
<text x="255.9" y="207.9">R142</text>
<text x="268" y="207.9">20K</text>
<text x="284.1" y="207.6">C5</text>
<text x="290.8" y="207.6">220NF</text>
<text x="314.9" y="209.2" transform="rotate(90 314.9 209.2)">13.7K</text>
<text x="324.5" y="206.6">R17</text>
<text x="335" y="206.6">14.7K</text>
<text x="341" y="206.6">R49</text>
<text x="351.5" y="206.6">100K</text>
<text x="358.4" y="208.8" transform="rotate(90 358.4 208.8)">C45</text>
<text x="364.7" y="208.8" transform="rotate(90 364.7 208.8)">C72</text>
<text x="371.5" y="206.6">R23</text>
<text x="382" y="206.6">1K</text>
<text x="358.4" y="217" transform="rotate(90 358.4 217)">100NF/NC</text>
<text x="364.7" y="218.3" transform="rotate(90 364.7 218.3)">2.2UF</text>
<text x="38.1" y="244.5">5V0</text>
<text x="185.4" y="241.9">1V5_DDR3</text>
<text x="87.6" y="248.3">U15</text>
<text x="106.5" y="250.8">3</text>
<text x="117.4" y="250.8">L2</text>
<text x="118.9" y="247.5">SWPA4030S3R3MT</text>
<text x="132.8" y="250.8">3.3UH</text>
<text x="40.9" y="253" transform="rotate(90 40.9 253)">C114</text>
<text x="45.9" y="254.5" transform="rotate(90 45.9 254.5)">C27</text>
<text x="53.6" y="254.5" transform="rotate(90 53.6 254.5)">C69</text>
<text x="63.5" y="254.7" transform="rotate(90 63.5 254.7)">R6</text>
<text x="87.6" y="252.1">4</text>
<text x="106.5" y="257.2">5</text>
<text x="123.6" y="257.4">R120</text>
<text x="135.6" y="257.4">150K</text>
<text x="155.2" y="253" transform="rotate(90 155.2 253)">C179</text>
<text x="160.2" y="253" transform="rotate(90 160.2 253)">C180</text>
<text x="165.3" y="254.5" transform="rotate(90 165.3 254.5)">C68</text>
<text x="40.9" y="262.7" transform="rotate(90 40.9 262.7)">10UF</text>
<text x="45.9" y="262.7" transform="rotate(90 45.9 262.7)">10UF/NC</text>
<text x="53.6" y="262.7" transform="rotate(90 53.6 262.7)">100NF</text>
<text x="63.5" y="263.8" transform="rotate(90 63.5 263.8)">47K</text>
<text x="87.6" y="262.2">1</text>
<text x="106.5" y="263.5">2</text>
<text x="121.9" y="263.4" transform="rotate(90 121.9 263.4)">R52</text>
<text x="126.4" y="262.2">C84</text>
<text x="133.8" y="261.8">22PF</text>
<text x="155.2" y="262.7" transform="rotate(90 155.2 262.7)">10UF</text>
<text x="160.2" y="262.7" transform="rotate(90 160.2 262.7)">10UF</text>
<text x="165.3" y="262.7" transform="rotate(90 165.3 262.7)">100NF</text>
<text x="82.8" y="269.7" transform="rotate(90 82.8 269.7)">C30</text>
<text x="121.9" y="273.9" transform="rotate(90 121.9 273.9)">100K</text>
<text x="43.6" y="281.5">R163</text>
<text x="55.6" y="281.5">20K/NC</text>
<text x="82.8" y="276.7" transform="rotate(90 82.8 276.7)">220NF</text>
</g>
<g font-size="2.5">
<text x="147.3" y="31.1">12V0_PWR</text>
<text x="145.5" y="44.6">+</text>
<text x="240" y="55.2">5V0</text>
<text x="283.2" y="56.5">VIN</text>
<text x="295.9" y="56.5">LX</text>
<text x="368.3" y="55.2">1V1_CPU</text>
<text x="283.5" y="62.6">PG</text>
<text x="295.9" y="62.9">FB</text>
<text x="362.7" y="63.6">+</text>
<text x="283.2" y="69.2">EN</text>
<text x="294.6" y="69.2">GND</text>
<text x="231.9" y="83.2">STANDBY_PWROFF</text>
<text x="387.6" y="81.9">CPU_CTRL</text>
<text x="24.1" y="97.1">12V0_PWR</text>
<text x="171.4" y="104.8">5V0</text>
<text x="158.2" y="115.7">+</text>
<text x="172.7" y="179.7">3V3</text>
<text x="238.8" y="177.2">5V0</text>
<text x="283.2" y="178.4">VIN</text>
<text x="295.9" y="178.4">LX</text>
<text x="367.3" y="177.2">1V1_CORE</text>
<text x="45.7" y="181">5V0</text>
<text x="90.2" y="182.2">VIN</text>
<text x="102.9" y="181">LX</text>
<text x="283.5" y="184.5">PG</text>
<text x="295.9" y="184.8">FB</text>
<text x="102.9" y="187.3">FB</text>
<text x="283.2" y="191.1">EN</text>
<text x="294.6" y="191.1">GND</text>
<text x="90.2" y="192.4">EN</text>
<text x="101.6" y="193.7">GND</text>
<text x="230.6" y="207.6">STANDBY_PWROFF</text>
<text x="387.6" y="206.4">CORE_CTRL</text>
<text x="180.3" y="250.8">1V5_DDR3</text>
<text x="40.6" y="252.1">5V0</text>
<text x="90.2" y="253.4">VIN</text>
<text x="102.9" y="252.1">LX</text>
<text x="90.2" y="263.5">EN</text>
<text x="102.9" y="258.4">FB</text>
<text x="101.6" y="264.8">GND</text>
<text x="18.3" y="281.3">STANDBY_PWROFF</text>
</g>
<g font-size="2.5" fill="#0000a0">
<text x="369.6" y="109.8">Close to Hi3796MV100</text>
<text x="368.3" y="234.3">Close to Hi3796MV100</text>
</g>
<g font-size="2.1" fill="#400040">
<text x="76.2" y="97.2">3</text>
<text x="95.2" y="97.2">6</text>
<text x="76.2" y="104.4">5</text>
<text x="95.2" y="104.4">2</text>
<text x="76.2" y="112.5">1</text>
<text x="95.2" y="112.5">4</text>
</g>
<g font-size="2.1">
<text x="80" y="98.2">VIN</text>
<text x="88.9" y="98.2">BST</text>
<text x="80" y="105.9">EN</text>
<text x="90.2" y="105.9">SW</text>
<text x="80" y="113.5">GND</text>
<text x="90.2" y="113.5">FB</text>
</g>
<g font-size="1.8">
<text x="52.5" y="31.2">A2</text>
<text x="52.5" y="36.3">A3</text>
<text x="52.5" y="41.4">A1</text>
</g>
<g font-size="1.8" fill="#400040">
<text x="90.2" y="197.6">SY8089A_ETA3409</text>
<text x="90.2" y="268.7">SY8089A_ETA3409</text>
</g>
</svg>
